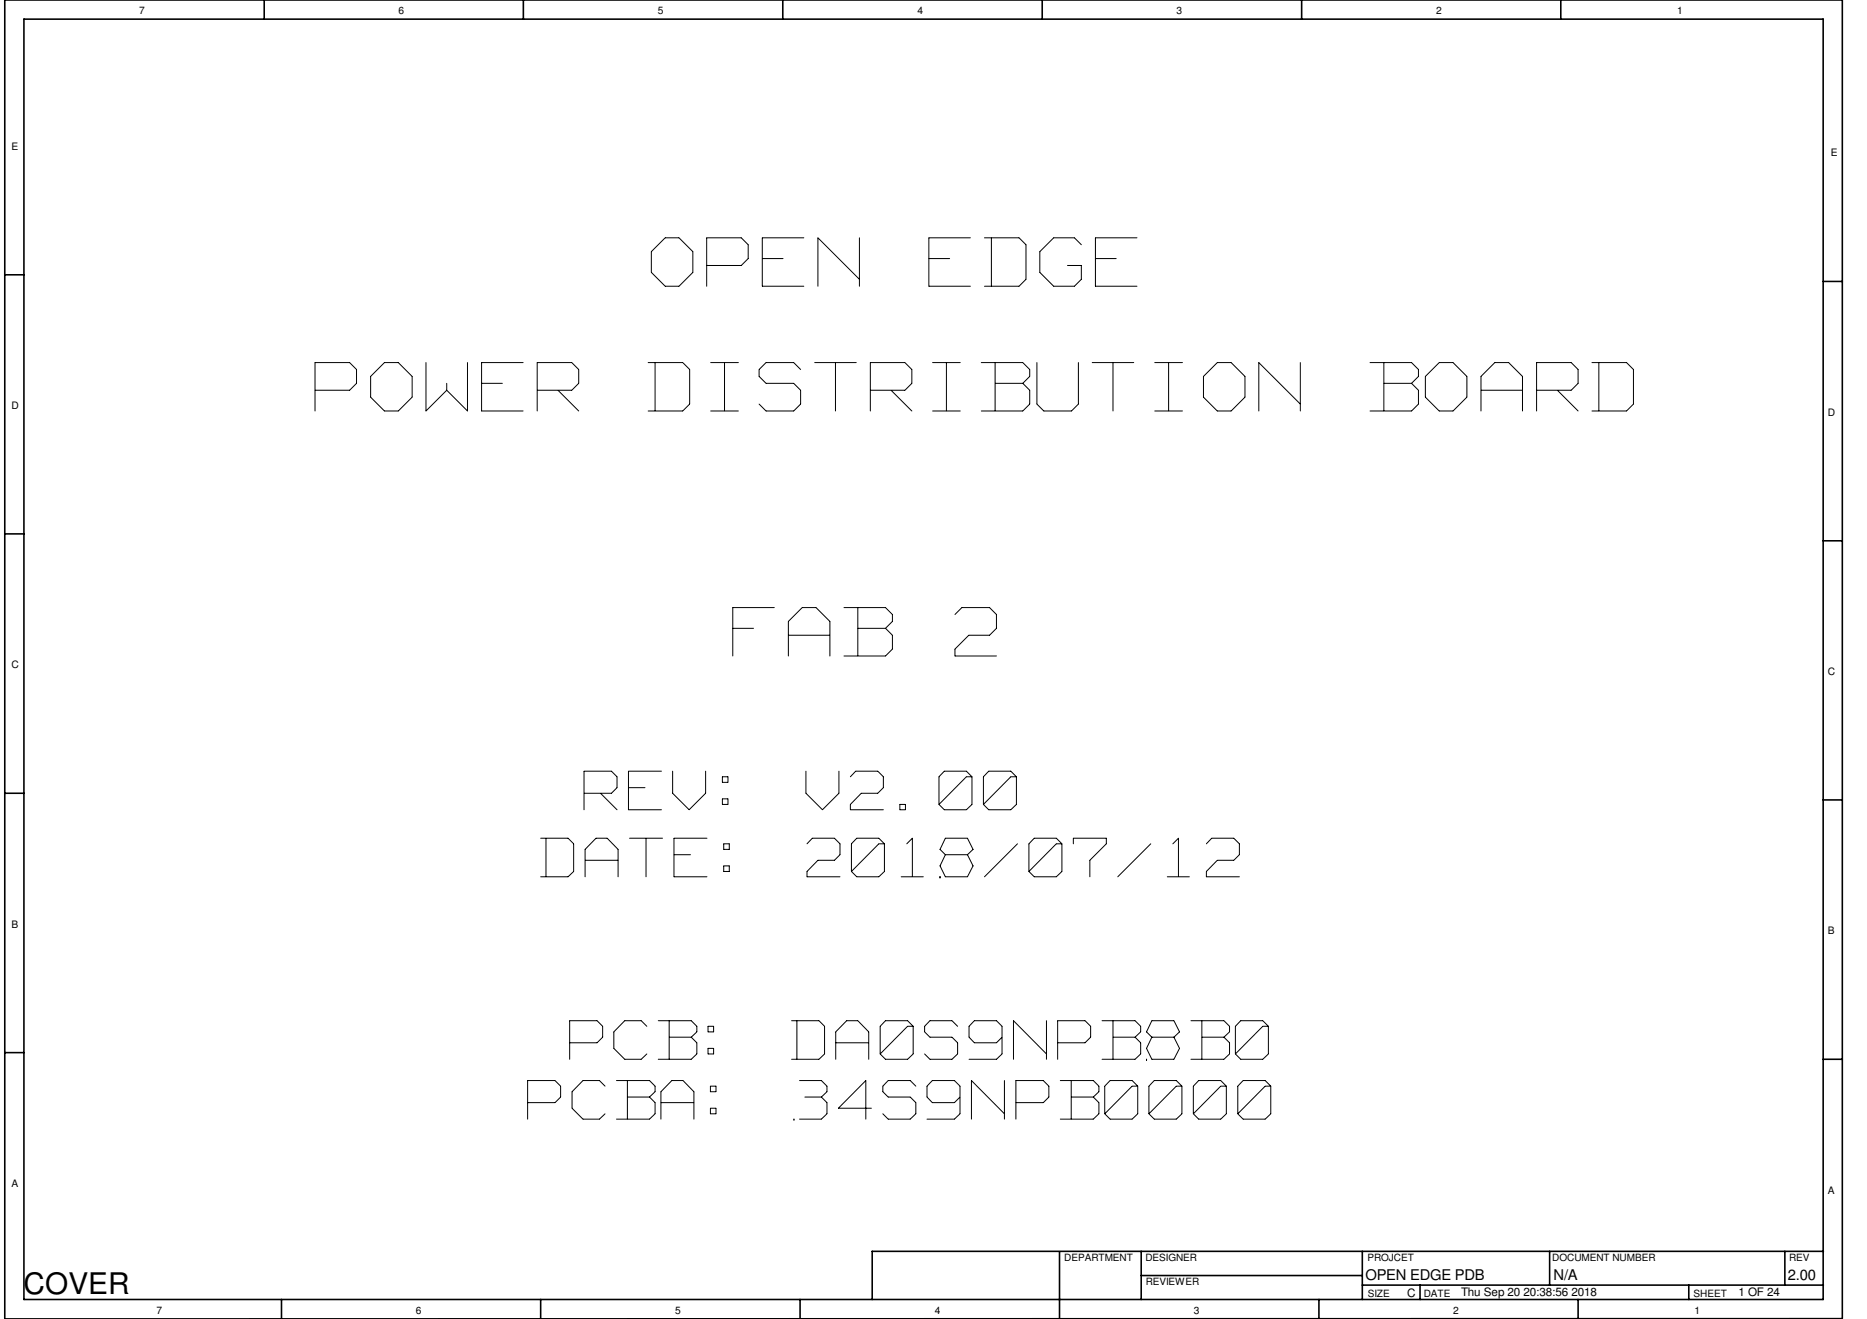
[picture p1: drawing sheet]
<svg xmlns="http://www.w3.org/2000/svg" width="297mm" height="210mm" viewBox="0 0 297 210" stroke-linecap="round" stroke-linejoin="round" font-family="sans-serif">
<g fill="none" stroke="#000" stroke-width=".25">
<path d="M3.8 3h286.3v203.8h-286.3zM42 0v3M83.3 0v3M124.5 0v3M165.8 0v3M207.1 0v3M248.3 0v3M.8 43.7h3M290.1 44.8h3M.8 85h3M290.1 86.1h3M.8 126.2h3"/>
<path d="M290.1 127.3h3M.8 167.5h3M290.1 168.6h3M168.6 199.2v10.6M181.6 199.1v7.7M216.7 199.1v7.7M246.5 199.1v5.4M284 199.1v5.4M290.1 199.1h-151.3v7.7M.8 209.8v-209.8h292.3v209.8l-292.3 .1M44.8 206.8v3M86 206.8v3"/>
<path d="M127.3 206.8v3M181.6 203h35.1M209.8 206.8v3M216.7 204.5h73.4M225.9 204.5v2.3M251.1 206.8v3M268.7 204.5v2.3"/>
</g>
<g fill="none" stroke="#000" stroke-width=".16">
<path d="M105.8 37.8l-2.2 2.2M105.9 37.8h2.1M108 37.8l2.2 2.2M112.4 37.8h5.5M112.4 37.9v7.7M117.9 37.8l1.1 1.1M119 39v2.1M121.3 37.8h6.6M121.3 37.9v7.7M130.1 37.8l6.6 6.6M130.1 37.9v7.7M136.7 37.8v7.8"/>
<path d="M147.8 37.8h6.6M147.8 37.9v7.7M156.6 37.8h5.5M157.7 37.9v7.6M162.1 37.8l1.1 1.1M163.2 39v5.4M167.6 37.8l-2.2 2.2M167.7 37.8h3.2M170.9 37.8l1.1 1.1M174.3 37.8h6.6M174.3 37.9v7.7M50.1 57.7h5.5"/>
<path d="M50.1 57.7v7.7M55.6 57.7l1.1 1.1M56.7 58.8v2.2M59 59.9v3.3M61.2 57.7l-2.2 2.2M61.2 57.7h2.1M63.4 57.7l2.2 2.2M65.6 59.9v3.3M67.8 57.7v7.7M74.4 57.7v7.7M76.6 57.7h6.6M76.6 57.7v7.7"/>
<path d="M85.5 57.7h5.4M85.5 57.7v7.7M91 57.7l1.1 1.1M92.1 58.8v2.2M103.1 57.7h5.5M103.6 43.3l2.2 2.3M103.6 40.1v3.2M104.2 57.7v7.7M105.9 45.6h2.1M108.6 57.7l1.1 1.1M109.7 58.8v5.5M110.2 40.1v3.2"/>
<path d="M110.2 43.3l-2.2 2.3M112.5 42.2h5.4M113.1 57.7h4.4M115.3 57.7v7.7M119 41.1l-1.1 1.1M120.8 58.8v1.1M120.8 59.9l1.1 1.1M121.3 41.1h3.3M121.3 45.6h6.6M121.9 57.7l-1.1 1.1M121.9 57.7h4.3M126.3 57.7l1.1 1.1"/>
<path d="M129.6 57.7h6.6M132.9 57.7v7.7M138.5 57.7h5.4M138.5 57.7v7.7M144 57.7l1.1 1.1M145.1 58.8v2.2M147.8 41.1h3.3M147.8 45.6h6.6M148.4 57.7h4.4M150.6 57.7v7.7M156.1 57.7h6.6M156.6 45.6h5.5"/>
<path d="M158.3 57.7v7.7M162.7 57.7l1.1 1.1M163.2 44.4l-1.1 1.2M163.8 59.9l-1 1.1M163.8 58.8v1.1M165 57.7v6.6M165.4 40.1v3.2M165.4 43.3l2.2 2.3M167.7 45.6h3.2M169.8 42.2h2.2M171.6 57.7v6.6M172 44.4l-1.1 1.2"/>
<path d="M172 42.2v2.2M173.8 57.7h6.6M174.3 41.1h3.3M174.3 45.6h6.6M177.1 57.7v7.7M183.7 57.7h4.4M185.9 57.7v7.7M191.5 59.9v3.3M193.7 57.7l-2.2 2.2M193.7 57.7h2.1M195.9 57.7l2.2 2.2M198.1 59.9v3.3"/>
<path d="M200.3 57.7l6.5 6.6M200.3 57.7v7.7M206.9 57.7v7.7M218 57.7h6.5M220.2 57.7v7.7M224.6 57.7l1.1 1.1M225.7 59.9l-1.1 1.1M225.7 58.8v1.1M226.8 59.9v3.3M229 57.7l-2.2 2.2M229 57.7h2.1M231.2 57.7l2.2 2.2"/>
<path d="M233.4 59.9v3.3M235.6 59.9v5.5M237.8 57.7l-2.2 2.2M237.9 57.7h2.1M240 57.7l2.2 2.2M242.2 59.9v5.5M244.5 57.7h5.4M244.5 57.7v7.7M250 57.7l1.1 1.1M251.1 58.8v2.2M253.3 57.7h5.4M254.4 57.7v7.7"/>
<path d="M258.8 57.7l1.1 1.1M259.9 58.8v5.5M50.2 62.1h5.4M56.7 61l-1.1 1.1M59 63.2l2.2 2.2M61.2 65.4h2.1M65.6 63.2l-2.2 2.2M71 62.1l-3.2 3.3M71.1 61v1.1M71.1 62.1l3.3 3.3M76.7 65.4h6.5M76.7 61h3.2"/>
<path d="M85.5 62.1h5.4M88.8 62.1l3.3 3.3M92.1 61l-1.1 1.1M103.1 65.4h5.5M109.7 64.3l-1.1 1.1M113.1 65.4h4.4M120.8 64.3l1.1 1.1M121.9 65.4h4.3M121.9 61h4.3M126.3 61l1.1 1.1M127.4 62.1v2.2M127.4 64.3l-1.1 1.1"/>
<path d="M138.5 62.1h5.4M141.8 62.1l3.3 3.3M145.1 61l-1.1 1.1M148.4 65.4h4.4M156.1 65.4h6.6M158.4 61h4.3M162.7 61l1.1 1.1M163.8 62.1v2.2M163.8 64.3l-1.1 1.1M165 64.3l1.1 1.1M166.1 65.4h4.3M171.6 64.3l-1.1 1.1"/>
<path d="M183.7 65.4h4.4M191.5 63.2l2.2 2.2M193.7 65.4h2.1M198.1 63.2l-2.2 2.2M218 65.4h6.5M220.2 61h4.3M224.6 61l1.1 1.1M225.7 62.1v2.2M225.7 64.3l-1.1 1.1M226.8 63.2l2.2 2.2M229 65.4h2.1M233.4 63.2l-2.2 2.2"/>
<path d="M235.7 62.1h6.5M244.5 62.1h5.4M247.8 62.1l3.3 3.3M251.1 61l-1.1 1.1M253.3 65.4h5.4M259.9 64.3l-1.1 1.1M116.6 96.7h6.6M116.6 96.7v7.7M116.6 100h3.3M125.4 98.9v5.5M127.6 96.7l-2.2 2.2M127.7 96.7h2.1"/>
<path d="M129.8 96.7l2.2 2.2M132 98.9v5.5M134.3 96.7h6.5M136.5 96.7v7.7M136.5 100h4.3M140.9 96.7l1.1 1.1M140.9 100l1.1 1.1M142 98.9l-1.1 1M142 97.8v1M153 96.7l-1.1 1.1M153.1 96.7h4.3M157.4 96.7l1.1 1.1"/>
<path d="M158.5 97.8v2.1M158.5 100l-1.1 1.1M125.5 101.1h6.5M134.3 104.4h6.5M142 101.1v2.2M142 103.3l-1.1 1.1M151.9 103.3v1.1M152 104.4h6.5M154.1 101.1l-2.2 2.2M154.2 101.1h3.2M86 133.4h4.3M86 139.5h4.3"/>
<path d="M86.9 133.4v6.1M90.4 133.4l.9 .9M91.3 134.3v4.3M91.3 138.7l-.9 .8M92.9 122.7h4.3M92.9 122.8v6.1M93 126.2h4.2M93.1 135.2v4.3M93.1 136.9h5.2M94.8 133.4l-1.7 1.8M94.9 133.4h1.7M95.6 126.3l2.6 2.6"/>
<path d="M96.6 133.4l1.7 1.8M97.3 122.7l.9 .9M98.2 125.3l-.9 .9M98.2 123.7v1.6M98.3 135.2v4.3M100 122.7h5.2M100 122.8v6.1M100 128.9h5.2M100 125.3h2.6M100.2 133.4h5.2M102.8 133.4v6.1M107 126.2l2.6 2.6"/>
<path d="M107 122.7v3.5M107.2 133.4h5.3M107.2 133.4v6.1M107.3 139.5h5.2M107.3 136h2.6M112.3 122.7v3.5M112.3 126.2l-2.7 2.7M114.9 123.6h.9M114.9 123.7v.8M114.9 127.2v.8M114.9 127.1h.9M115 128h.8"/>
<path d="M115 124.5h.8M115.1 134.3h.9M115.1 134.3v.9M115.1 137.8v.9M115.1 137.8h.9M115.2 135.2h.8M115.2 138.7h.8M115.8 123.6v.9M115.8 127.1v.9M116 134.3v.9M116 137.8v.9M128.2 126.2l2.6 2.6"/>
<path d="M128.2 122.7v3.5M128.4 138.7v.8M128.4 139.5h5.2M129.2 133.4l-.8 .9M129.3 133.4h3.4M130.1 136.9l-1.7 1.8M130.2 136.9h2.5M132.8 133.4l.8 .9M133.5 122.7v3.5M133.5 126.2l-2.7 2.7M133.6 134.3v1.7M133.6 136l-.8 .9"/>
<path d="M135.3 128.1v.8M135.3 128.9h5.2M135.5 138.7l.8 .8M135.5 134.3v4.3M136.1 122.7l-.8 .9M136.2 122.7h3.4M136.3 133.4l-.8 .9M136.4 133.4h3.4M136.4 139.5h3.4M137 126.2l-1.7 1.8M137.1 126.2h2.5M139.7 122.7l.8 .9"/>
<path d="M139.8 134.3l-4.3 4.3M139.8 134.3h.9M139.8 133.4l.9 .9M140.5 123.7v1.6M140.5 125.3l-.8 .9M140.7 138.7l-.9 .8M140.7 134.3v4.3M143.2 128h.8M143.2 128.1v.8M143.2 128.9h.8M143.4 139.5h3.5M144.1 128v.9"/>
<path d="M145.2 133.4v6.1M145.2 133.4l-.9 .9M149.4 128l.8 .9M149.4 123.7v4.3M149.6 139.5h.1M150.2 122.7l-.8 .9M150.3 128.9h3.4M150.3 122.7h3.4M150.4 133.4l-.8 1.8 .8 .8-.8 1.8 .8 1.7M150.4 133.4h3.5M150.4 139.5h3.5M150.4 136h3.5"/>
<path d="M153.7 123.7l-4.3 4.3M153.8 123.6h.8M153.8 122.7l.8 .9M153.9 133.4l.9 1.8-.9 .8 .9 1.8-.9 1.7M154.6 128l-.8 .9M154.6 123.7v4.3M156.5 128l.8 .9M156.5 123.7v4.3M157.3 122.7l-.8 .9M157.3 128.9h3.5M157.3 122.7h3.5M160.8 123.7l-4.3 4.3"/>
<path d="M160.8 123.6h.9M160.8 122.7l.9 .9M161.7 128l-.9 .9M161.7 123.7v4.3M161.9 134.3l-5.3 5.2M163.7 138.7l.8 .8M163.7 134.3v4.3M164.5 133.4l-.8 .9M164.6 133.4h3.4M164.6 139.5h3.4M168 134.3l-4.3 4.3M168.1 134.3h.8"/>
<path d="M168.1 133.4l.8 .9M168.9 138.7l-.8 .8M168.9 134.3v4.3M170.8 133.4v.9M170.8 133.4h5.2M173.4 136.9v2.6M176 134.3l-2.6 2.6M176 133.4v.9M183.1 134.3l-5.3 5.2M185.7 139.5h3.5M187.5 133.4v6.1M187.5 133.4l-.9 .9"/>
<path d="M191.9 138.7v.8M192 139.5h5.2M192.8 133.4l-.9 .9M192.8 133.4h3.5M193.7 136.9l-1.8 1.8M193.7 136.9h2.6M196.3 133.4l.9 .9M197.2 134.3v1.7M197.2 136l-.9 .9M83.9 172h4.4M83.9 172v6.1M84 175.5h4.3"/>
<path d="M88.3 172l.9 .8M89.2 174.6l-.9 .9M89.2 172.9v1.6M90.6 162.4h4.4M90.6 162.5v6.1M90.7 165.9h4.3M91 173.8v2.5M91 176.4l1.7 1.7M92.7 172l-1.7 1.7M92.8 178.1h2.5M92.8 172h2.5M95 162.4l.9 .9"/>
<path d="M95.4 172l.9 .8M95.9 165.1l-.9 .8M95.9 163.4v1.6M96.3 177.2l-.9 .9M97.7 164.3v2.5M97.7 166.8l1.7 1.8M98.1 178.1h5.2M98.1 172h5.2M99.4 162.4l-1.7 1.8M99.4 168.6h2.6M99.4 162.4h2.6M99.8 172v6.1"/>
<path d="M99.9 174.6h3.4M102 162.4l.9 .9M102.9 167.7l-.9 .9M103.3 172l.9 .8M103.3 174.6l.9 .9M104.2 173.7l-.8 .8M104.2 172.9v.8M104.2 175.5v1.7M104.2 177.2l-.9 .9M104.7 168.6h5.2M104.7 162.4h5.2M105.2 173.8v4.3"/>
<path d="M105.2 175.5h5.2M106.5 162.5v6M106.5 165.1h3.4M106.9 172l-1.7 1.7M106.9 172h1.7M108.7 172l1.7 1.7M110 162.4l.9 .9M110 165.1l.9 .8M110.4 173.8v4.3M110.9 164.2l-.9 .8M110.9 163.4v.8M110.9 166v1.7"/>
<path d="M110.9 167.7l-.9 .9M112.6 163.3h.9M112.6 163.4v.8M112.6 166.9v.8M112.6 166.8h.9M112.7 164.2h.8M112.7 167.7h.8M113 172.8h.9M113 176.4h.9M113 172.9v.8M113 176.4v.8M113.1 173.7h.8"/>
<path d="M113.1 177.2h.8M113.5 163.3v.9M113.5 166.8v.9M113.9 172.8v.9M113.9 176.4v.8M125.9 168.6h4.4M125.9 162.4h4.4M126.3 178.1h.1M126.8 162.5v6M127.2 178.1h3.4M127.2 172h3.4M128.1 174.6h2.5"/>
<path d="M130.3 162.4l.9 .9M130.7 172l.9 .8M130.7 174.6l.9 .9M131.2 163.4v4.3M131.2 167.7l-.9 .9M131.6 172.9v.8M131.6 175.5v1.7M131.6 177.2l-.9 .9M131.6 173.7l-.9 .9M133 164.3v4.3M133 165.9h5.2M133.4 176.4h5.2"/>
<path d="M134.7 162.4l-1.7 1.8M134.7 162.4h1.7M136.5 162.4l1.7 1.8M137.7 172v6.1M137.7 172l-4.3 4.4M138.2 164.3v4.3M140 167.7l.9 .9M140 163.4v4.3M140.5 172.8v.9M140.5 173.7l.8 .9M140.5 177.2l.8 .9M140.9 162.4l-.9 .9"/>
<path d="M140.9 168.6h3.5M140.9 162.4h3.5M141.3 172l-.8 .8M141.3 178.1h3.5M141.3 172h3.5M141.3 174.6h3.5M144.4 163.4l-4.3 4.3M144.4 163.3h.8M144.4 162.4l.9 .9M144.8 172l.9 .8M144.8 174.6l.9 .9M145.3 167.7l-.9 .9"/>
<path d="M145.3 163.4v4.3M145.7 175.5v1.7M145.7 177.2l-.9 .9M147.1 163.3v.9M147.1 164.2l.9 .9M147.1 167.7l.9 .9M147.5 178.1h4.3M147.5 174.6l.8 .9M147.5 172.9v1.6M148 162.4l-.9 .9M148 168.6h3.4M148 162.4h3.4"/>
<path d="M148 165.1h3.4M148.3 172l-.8 .8M148.4 172h3.4M148.4 175.5h3.4M151.5 162.4l.9 .9M151.5 165.1l.9 .8M151.8 172l.9 .8M152.4 166v1.7M152.4 167.7l-.9 .9M152.7 174.6l-.9 .9M152.7 172.9v4.3M152.7 177.2l-.9 .9"/>
<path d="M154.2 168.6h4.3M154.2 165.1l.8 .8M154.2 163.4v1.6M154.6 172l5.2 5.2M154.6 172v6.1M155 162.4l-.8 .9M155.1 162.4h3.4M155.1 165.9h3.4M158.5 162.4l.9 .9M159.4 165.1l-.9 .8M159.4 163.4v4.3M159.4 167.7l-.9 .9"/>
<path d="M159.8 172v6.1M161.2 162.4l5.3 5.3M161.2 162.5v6.1M161.6 172h4.3M161.6 172v6.1M161.7 175.5h4.2M166 172l.9 .8M166.5 162.4v6.2M166.9 174.6l-.9 .9M166.9 172.9v1.6M168.3 162.4h4.3M168.3 162.5v6.1"/>
<path d="M168.3 165.9h4.3M168.7 178.1h5.2M168.7 172h5.2M170.4 172v6.1M170.5 174.6h3.4M172.6 162.4l.9 .9M173.5 165.1l-.9 .8M173.5 163.4v1.6M173.9 172l.9 .8M173.9 174.6l.9 .9M174.8 173.7l-.8 .8M174.8 172.9v.8"/>
<path d="M174.8 175.5v1.7M174.8 177.2l-.9 .9M175.3 168.6h5.2M175.3 162.4h5.2M175.8 177.2l.8 .9M175.8 172.9v4.3M176.6 172l-.8 .8M176.7 178.1h3.4M176.7 172h3.4M177.1 162.5v6M177.1 165.1h3.4M180.1 172.9l-4.3 4.3"/>
<path d="M180.1 172.8h.9M180.1 172l.9 .8M180.6 162.4l.9 .9M180.6 165.1l.9 .8M181 177.2l-.9 .9M181 172.9v4.3M181.5 164.2l-.9 .8M181.5 163.4v.8M181.5 166v1.7M181.5 167.7l-.9 .9M182.4 168.6h.1M182.8 177.2l.8 .9"/>
<path d="M182.8 172.9v4.3M183.3 162.4l-.9 1.8 .9 .9-.9 1.7 .9 1.8M183.3 168.6h3.4M183.3 162.4h3.4M183.3 165.1h3.4M183.6 172l-.8 .8M183.7 178.1h3.4M183.7 172h3.4M186.8 162.4l.9 1.8-.9 .9 .9 1.7-.9 1.8M187.1 172.9l-4.3 4.3M187.2 172.8h.8M187.2 172l.8 .8"/>
<path d="M188 177.2l-.8 .9M188 172.9v4.3M189.5 168.6h5.2M189.5 162.4h5.2M189.9 177.2l.8 .9M189.9 172.9v4.3M190.7 172l-.8 .8M190.8 178.1h3.4M190.8 172h3.4M191.2 162.5v6M191.3 165.1h3.4M194.2 172.9l-4.3 4.3"/>
<path d="M194.2 172.8h.9M194.2 172l.9 .8M194.7 162.4l.9 .9M194.7 165.1l.9 .8M195.1 177.2l-.9 .9M195.1 172.9v4.3M195.6 164.2l-.8 .8M195.6 163.4v.8M195.6 166v1.7M195.6 167.7l-.9 .9M196.6 167.7l.8 .9M196.6 163.4v4.3"/>
<path d="M196.9 177.2l.9 .9M196.9 172.9v4.3M197.4 162.4l-.8 .9M197.4 168.6h3.5M197.4 162.4h3.5M197.8 172l-.9 .8M197.8 178.1h3.4M197.8 172h3.4M200.9 163.4l-4.3 4.3M200.9 163.3h.9M200.9 162.4l.9 .9M201.2 172.9l-4.2 4.3"/>
<path d="M201.3 172.8h.8M201.3 172l.9 .8M201.8 167.7l-.9 .9M201.8 163.4v4.3M202.2 177.2l-.9 .9M202.2 172.9v4.3"/>
</g>
<g font-size="14.5" fill="#fff">
<text x="103.6" y="46.9">OPEN</text>
<text x="147.7" y="46.9">EDGE</text>
<text x="50.1" y="66.8">POWER DISTRIBUTION</text>
<text x="217.4" y="66.8">BOARD</text>
<text x="116.6" y="105.7">FAB</text>
<text x="151.8" y="105.7">2</text>
</g>
<g font-size="11.6" fill="#fff">
<text x="92.9" y="130">REV:</text>
<text x="128.1" y="130">V2.00</text>
<text x="86" y="140.6">DATE: 2018/07/12</text>
<text x="90.6" y="169.7">PCB: DA0S9NPB8B0</text>
<text x="83.9" y="179.2">PCBA: 34S9NPB0000</text>
</g>
<text font-size="4.7" x="3.8" y="206">COVER</text>
<g font-size="2.3">
<text x="217.3" y="203.7">OPEN EDGE PDB</text>
<text x="247.2" y="203.6">N/A</text>
<text x="284.4" y="203.6">2.00</text>
</g>
<g font-size="1.9">
<text x="223.9" y="206.3">C</text>
<text x="232.4" y="206.3">Thu Sep 20 20:38:56 2018</text>
<text x="276.6" y="206.2">1 OF 24</text>
</g>
<g font-size="1.6">
<text x="22.1" y="2.2">7</text>
<text x="63.4" y="2.2">6</text>
<text x="104.7" y="2.2">5</text>
<text x="146" y="2.2">4</text>
<text x="187.2" y="2.2">3</text>
<text x="228.5" y="2.2">2</text>
<text x="266.8" y="2.2">1</text>
<text x="1.8" y="23.8">E</text>
<text x="291.3" y="24.9">E</text>
<text x="1.8" y="65.1">D</text>
<text x="290.8" y="66.1">D</text>
<text x="1.8" y="106.3">C</text>
<text x="290.8" y="107.4">C</text>
<text x="1.8" y="147.6">B</text>
<text x="290.8" y="148.7">B</text>
<text x="1.8" y="188.8">A</text>
<text x="290.8" y="189.9">A</text>
<text x="169.3" y="200.6">DEPARTMENT</text>
<text x="182.2" y="200.7">DESIGNER</text>
<text x="217.5" y="200.7">PROJCET</text>
<text x="247" y="200.7">DOCUMENT NUMBER</text>
<text x="284.6" y="200.7">REV</text>
<text x="24.9" y="209">7</text>
<text x="66.2" y="209">6</text>
<text x="107.4" y="209">5</text>
<text x="148.7" y="209">4</text>
<text x="182.3" y="204.5">REVIEWER</text>
<text x="189.9" y="209">3</text>
<text x="217.6" y="206.3">SIZE</text>
<text x="226.5" y="206.3">DATE</text>
<text x="231.2" y="209">2</text>
<text x="269.4" y="206.4">SHEET</text>
<text x="269.6" y="209">1</text>
</g>
</svg>
